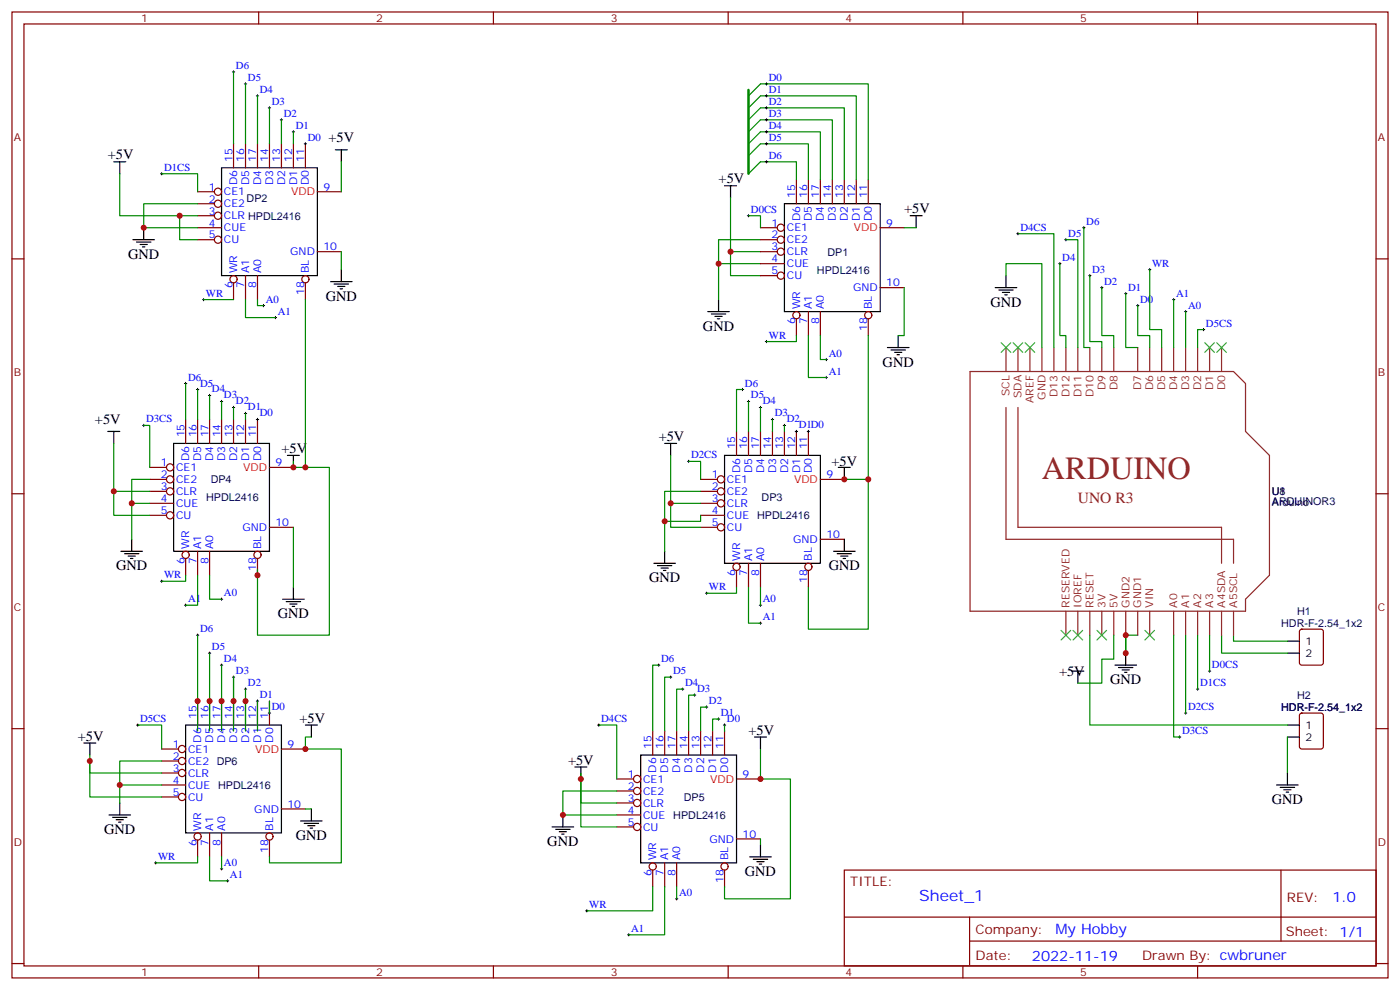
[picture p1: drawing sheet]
<svg xmlns="http://www.w3.org/2000/svg" width="412mm" height="292mm" viewBox="0 0 412 292" stroke-linecap="round" stroke-linejoin="round" font-family="sans-serif">
<g fill="none" stroke="#870000" stroke-width=".35">
<path d="M3.5 3.5h405.4v284.4h-405.4zM7.1 7.1h398.2v277.2h-398.2zM76.2 3.5v3.6M145.3 3.5v3.6M214.5 3.5v3.6M283.6 3.5v3.6M352.8 3.5v3.6M58.2 56.4h4.9M58.2 60h4.9M68.8 42.3v7.1M72.3 42.3v7.1M75.8 42.3v7.1"/>
<path d="M79.4 42.3v7.1M82.9 42.3v7.1M86.4 42.3v7.1M90 42.3v7.1M93.5 56.4h7M234.6 52.9v7.1M238.1 52.9v7.1M241.7 52.9v7.1M245.2 52.9v7.1M248.7 52.9v7.1M252.2 52.9v7.1M255.8 52.9v7.1"/>
<path d="M3.5 76.2h3.6M58.2 63.5h4.9M58.2 67h7.1M58.2 70.6h4.9M93.5 74.1h7M224 74.1h5M224 67h5M224 70.6h5M224 77.6h7.1M259.3 67h7M405.3 76.2h3.6M68.8 83.3v4.9"/>
<path d="M72.3 81.1v7.1M75.8 81.1v7.1M90 83.3v4.9M224 81.1h5M234.6 93.8v5M238.1 91.7v7.1M241.7 91.7v7.1M255.8 93.8v5M259.3 84.7h7M44.1 137.6h4.9M54.7 123.5v7M58.2 123.5v7"/>
<path d="M61.7 123.5v7M65.3 123.5v7M68.8 123.5v7M72.3 123.5v7M75.8 123.5v7M79.4 137.6h7M217 127v7.1M220.5 127v7.1M224 127v7.1M227.5 127v7.1M231.1 127v7.1M234.6 127v7.1"/>
<path d="M238.1 127v7.1M3.5 145.3h3.6M44.1 141.1h4.9M44.1 144.6h4.9M44.1 148.2h7.1M44.1 151.7h4.9M79.4 155.2h7M206.4 141.1h4.9M206.4 144.6h4.9M206.4 148.2h4.9M206.4 151.7h7M206.4 155.2h4.9"/>
<path d="M241.7 141.1h7M241.7 158.8h7M405.3 145.3h3.6M54.7 164.4v4.9M58.2 162.3v7M61.7 162.3v7M75.8 164.4v4.9M217 167.9v5M220.5 165.8v7.1M224 165.8v7.1M238.1 167.9v5M383 185.4l.5-.2h5.6l.7 .4v9.5l-.4 .6-5.9 .1-.7-.5v-9.4z"/>
<path d="M3.5 214.5h3.6M58.2 206.4v7M61.7 206.4v7M65.3 206.4v7M68.8 206.4v7M72.3 206.4v7M75.8 206.4v7M79.4 206.4v7M192.3 215.2v7.1M195.8 215.2v7.1M199.3 215.2v7.1M202.8 215.2v7.1"/>
<path d="M206.4 215.2v7.1M209.9 215.2v7.1M213.4 215.2v7.1M383 210.1l.5-.2h5.6l.7 .4v9.5l-.4 .6-5.9 .1-.7-.5v-9.4zM405.3 214.5h3.6M47.6 220.5h5M47.6 224h5M47.6 227.5h5M47.6 231.1h7.1M47.6 234.6h5M82.9 220.5h7.1M82.9 238.1h7.1"/>
<path d="M181.7 229.3h4.9M181.7 232.8h4.9M181.7 236.4h4.9M181.7 239.9h7M217 229.3h7M58.2 247.3v4.9M61.7 245.2v7M65.3 245.2v7M79.4 247.3v4.9M181.7 243.4h4.9M192.3 256.1v5M195.8 254v7.1"/>
<path d="M199.3 254v7.1M213.4 256.1v5M217 246.9h7M248.7 256.1h156.6v28.2h-156.6zM377.3 256.1v20.9M248.7 270h156.5M285.6 277h119.6M285.6 270v14.1M3.5 283.6h3.6M76.2 284.3v3.6M145.3 284.3v3.6M214.5 284.3v3.6"/>
<path d="M283.6 284.3v3.6M352.8 284.3v3.6M405.3 283.6h3.6"/>
<circle cx="64.2" cy="56.4" r="1.06"/>
<circle cx="64.2" cy="60" r="1.06"/>
<circle cx="64.2" cy="63.5" r="1.06"/>
<circle cx="64.2" cy="70.6" r="1.06"/>
<circle cx="230" cy="67" r="1.06"/>
<circle cx="230" cy="74.1" r="1.06"/>
<circle cx="230" cy="70.6" r="1.06"/>
<circle cx="68.8" cy="82.2" r="1.06"/>
<circle cx="90" cy="82.2" r="1.06"/>
<circle cx="230" cy="81.1" r="1.06"/>
<circle cx="234.6" cy="92.8" r="1.06"/>
<circle cx="255.8" cy="92.8" r="1.06"/>
<circle cx="50.1" cy="137.6" r="1.06"/>
<circle cx="50.1" cy="141.1" r="1.06"/>
<circle cx="50.1" cy="151.7" r="1.06"/>
<circle cx="50.1" cy="144.6" r="1.06"/>
<circle cx="212.4" cy="144.6" r="1.06"/>
<circle cx="212.4" cy="141.1" r="1.06"/>
<circle cx="212.4" cy="148.2" r="1.06"/>
<circle cx="212.4" cy="155.2" r="1.06"/>
<circle cx="54.7" cy="163.3" r="1.06"/>
<circle cx="75.8" cy="163.3" r="1.06"/>
<circle cx="217" cy="166.9" r="1.06"/>
<circle cx="238.1" cy="166.9" r="1.06"/>
<circle cx="53.6" cy="234.6" r="1.06"/>
<circle cx="53.6" cy="220.5" r="1.06"/>
<circle cx="53.6" cy="224" r="1.06"/>
<circle cx="53.6" cy="227.5" r="1.06"/>
<circle cx="187.7" cy="236.4" r="1.06"/>
<circle cx="187.7" cy="232.8" r="1.06"/>
<circle cx="187.7" cy="229.3" r="1.06"/>
<circle cx="58.2" cy="246.2" r="1.06"/>
<circle cx="79.4" cy="246.2" r="1.06"/>
<circle cx="187.7" cy="243.4" r="1.06"/>
<circle cx="192.3" cy="255.1" r="1.06"/>
<circle cx="213.4" cy="255.1" r="1.06"/>
</g>
<g fill="none" stroke="#000" stroke-width=".35">
<path d="M33.5 47.6h3.5M35.3 47.6v3.6M65.3 49.4h28.2v31.7h-28.2zM98.8 44.1h3.5M100.5 44.1v3.5M213.4 54.7h3.6M215.2 54.7v3.5M231.1 60h28.2v31.7h-28.2zM39.2 70.6h6.3M40.2 71.3h4.2M41.3 72h2.1M42 72.7h.7"/>
<path d="M42.3 67v3.6M100.5 79.4v3.5M268.1 63.5h3.5M269.9 63.5v3.5M97.4 82.9h6.3M98.4 83.6h4.3M99.5 84.3h2.1M100.2 85h.7M208.5 91.7h6.3M209.5 92.4h4.3M210.6 93.1h2.1M211.3 93.8h.7"/>
<path d="M211.7 88.2v3.5M264.6 98.8v3.5M293.2 84.7h6.3M294.2 85.4h4.2M295.3 86.1h2.1M296 86.8h.7M296.3 81.1v3.6M261.4 102.3h6.4M262.5 103h4.2M263.5 103.7h2.1M264.2 104.4h.7M31.7 127h3.6"/>
<path d="M33.5 127v3.5M51.2 130.5h28.2v31.8h-28.2zM84.7 134.1h3.5M86.4 134.1v3.5M195.8 130.5h3.5M197.6 130.5v3.6M213.4 134.1h28.3v31.7h-28.3zM246.9 137.6h3.6M248.7 137.6v3.5M38.8 158.8v3.5M248.7 158.8v3.5M35.6 162.3h6.4"/>
<path d="M36.7 163h4.2M37.7 163.7h2.2M38.5 164.4h.7M83.3 176.4h6.3M84.3 177.1h4.2M85.4 177.8h2.1M86.1 178.5h.7M86.4 172.9v3.5M192.6 165.8h6.4M193.7 166.5h4.2M194.7 167.2h2.1M195.4 167.9h.7"/>
<path d="M195.8 162.3v3.5M245.5 162.3h6.4M246.6 163h4.2M247.6 163.7h2.2M248.4 164.4h.7M315.7 197.6h3.6M317.5 197.6v3.5M328.4 195.8h6.4M329.5 196.5h4.2M330.6 197.2h2.1M331.3 197.9h.7M331.6 192.3v3.5"/>
<path d="M379.2 188.7h3.6M379.2 192.3h3.6M24.7 218.7h3.5M26.5 218.7v3.6M54.7 213.4h28.2v31.8h-28.2zM90 213.4h3.5M91.7 213.4v3.6M222.2 217h3.6M224 217v3.5M379.2 217h3.6M379.2 213.4h3.6M32.1 239.9h6.4"/>
<path d="M35.3 236.4v3.5M91.7 238.1v3.6M165.8 239.9v3.5M169.3 225.8h3.6M171.1 225.8v3.5M188.7 222.3h28.3v31.7h-28.3zM376.1 231.1h6.3M377.1 231.8h4.3M378.2 232.5h2.1M378.9 233.2h.7M379.2 227.5v3.6M33.2 240.6h4.2"/>
<path d="M34.2 241.3h2.1M34.9 242h.7M88.5 241.7h6.4M89.6 242.4h4.2M90.7 243.1h2.1M91.4 243.8h.7M162.6 243.4h6.4M163.7 244.1h4.2M164.7 244.8h2.2M165.5 245.5h.7M220.8 252.2h6.4M221.9 252.9h4.2"/>
<path d="M223 253.6h2.1M223.7 254.4h.7M224 248.7v3.5"/>
</g>
<g fill="none" stroke="#008700" stroke-width=".35">
<path d="M68.8 21.2v21.1M72.3 24.7v17.6M75.8 28.2v14.1M79.4 31.8v10.5M82.9 35.3v7M86.4 38.8v3.5M220.5 28.2l3.5-3.5h31.8v28.2M220.5 31.8l3.5-3.6h28.2v24.7M220.5 35.3l3.5-3.5h24.7v21.1M220.5 38.8l3.5-3.5h21.2v17.6M35.3 51.2v12.3h22.9M47.6 51.2h10.6v5.2"/>
<path d="M58.2 60h-15.9v7h15.9M100.5 47.6v8.8M215.2 58.2v15.9h8.8M220.5 42.3l3.5-3.5h17.7v14.1M220.5 45.9l3.5-3.6h14.1v10.6M220.5 51.2l3.5-3.6h10.6v5.3M52.9 63.5v7.1h5.3M100.5 74.1v5.3M211.7 77.6h12.3M215.2 74.1v7h8.8M220.5 63.5h3.5v3.5M224 70.6h-12.3v17.6"/>
<path d="M266.3 67h3.6M299.9 68.8h10.5v33.5M312.2 77.6v21.2h1.8v3.5M314 70.6h3.5v31.7M319.3 67v35.3h1.7M338.7 79.4v17.6h3.5v5.3M60 88.2h8.8M72.3 88.2v5.3h8.8M75.8 88.2v1.8h1.8M90 88.2v49.4h-3.6v-1.8M234.6 98.8v1.7h-8.8M238.1 98.8v12.3h5.3"/>
<path d="M241.7 98.8v7h1.7M255.8 98.8v42.3h-7.1M266.3 84.7v14.1h-1.7M296.3 81.1v-3.5h10.6v24.7M321 81.1v19.4h3.6v1.8M324.6 84.7v14.1h3.5v3.5M331.6 86.4v15.9h3.5M335.1 90v8.8h3.6v3.5M345.7 88.2v14.1M349.2 91.7v10.6M354.5 97h-1.7v5.3M54.7 112.9v10.6"/>
<path d="M58.2 114.7v8.8M61.7 116.4v7.1M65.3 118.2v5.3M68.8 119.9v3.6M218.7 114.7h-1.7v12.3M220.5 118.2v8.8M224 119.9v7.1M33.5 130.5v14.1h10.6M42.3 125.2h1.8v12.4M72.3 121.7v1.8M90 137.6h7v49.4h-21.2v-19.4M197.6 134.1v14.1h8.8"/>
<path d="M202.8 135.8h3.6v5.3M227.5 123.5v3.5M231.1 125.2v1.8M33.5 144.6v7.1h10.6M38.8 148.2h5.3M44.1 141.1h-5.3v17.7M86.4 155.2v17.7M197.6 148.2v7h8.8M206.4 144.6h-10.6v17.7M206.4 151.7v1.8h-10.6M255.8 141.1v44.1h-17.7v-12.3M54.7 169.3v1.8h-7.1"/>
<path d="M58.2 169.3v8.9h-3.5M61.7 169.3v7.1h3.6M217 172.9v1.7h-8.9M220.5 172.9v10.5h3.5M224 172.9v5.3M58.2 187v28.2M61.7 192.3v22.9M65.3 195.8v19.4M68.8 199.3v15.9M194 195.8h-1.7v19.4M197.6 199.3h-1.8v15.9M321 187v26.4h58.2"/>
<path d="M328.1 187v7h-3.5v7.1h-7.1M331.6 187v5.3v-5.3h3.5M345.7 187v30h1.8M349.2 187v22.9M352.8 187v15.8M356.3 187v10.6M359.8 187v5.3h19.4M363.4 187v1.7h15.8M40.6 213.4h7v7.1M72.3 202.8v12.4M75.8 206.4v8.8M79.4 206.4v3.5"/>
<path d="M91.7 217h-1.7v3.5h10.5v33.5h-21.1v-1.8M176.4 213.4h5.3v15.9M201.1 202.8h-1.8v12.4M204.6 204.6h-1.8v10.6M208.1 208.1h-1.7v7.1M211.7 211.7h-1.8v3.5M213.4 213.4v1.8M379.2 217v10.5M26.5 222.3v5.2h21.1M26.5 224v10.6h21.1M47.6 231.1h-12.3v5.3M47.6 224h-12.3v7.1"/>
<path d="M90 238.1h1.7M171.1 229.3v7.1h10.6M171.1 227.5v15.9h10.6M181.7 232.8h-15.9v7.1h15.9M224 220.5v8.8h8.8v35.3h-19.4v-3.5M58.2 252.2v1.8h-12.3M61.7 252.2v7.1h5.3M65.3 252.2v3.6M224 246.9v1.8M192.3 261.1v7h-19.4M195.8 261.1v14.1h-10.6M199.3 261.1v3.5"/>
</g>
<g fill="none" stroke="#8c2424" stroke-width=".35">
<path d="M285.8 109.4h77.6l3.5 3.5v14.1l7 7.1v35.2l-7 7.1v3.5h-81.1zM296.3 102.3v7.1M296.3 119.9v38.9h67.1v7M299.9 102.3v7.1M299.9 119.9v35.3h59.9v10.6M303.4 102.3v7.1M306.9 102.3v7.1M310.4 102.3v7.1M314 102.3v7.1M317.5 102.3v7.1M321 102.3v7.1M324.6 102.3v7.1"/>
<path d="M328.1 102.3v7.1M335.1 102.3v7.1M338.7 102.3v7.1M342.2 102.3v7.1M345.7 102.3v7.1M349.2 102.3v7.1M352.8 102.3v7.1M356.3 102.3v7.1M359.8 102.3v7.1M314 179.9v7.1M317.5 179.9v7.1M321 179.9v7.1"/>
<path d="M324.6 179.9v7.1M328.1 179.9v7.1M331.6 179.9v7.1M335.1 179.9v7.1M338.7 179.9v7.1M345.7 179.9v7.1M349.2 179.9v7.1M352.8 179.9v7.1M356.3 179.9v7.1M359.8 179.9v7.1M363.4 179.9v7.1"/>
</g>
<g fill="none" stroke="#3c3" stroke-width=".35">
<path d="M294.9 100.9l2.8 2.8M297.7 100.9l-2.8 2.8M298.4 100.9l2.9 2.8M301.3 100.9l-2.9 2.8M302 100.9l2.8 2.8M304.8 100.9l-2.8 2.8M354.9 100.9l2.8 2.8M357.7 100.9l-2.8 2.8M358.4 100.9l2.8 2.8M361.2 100.9l-2.8 2.8M312.6 185.6l2.8 2.8M315.4 185.6l-2.8 2.8"/>
<path d="M316.1 185.6l2.8 2.8M318.9 185.6l-2.8 2.8M323.1 185.6l2.9 2.8M326 185.6l-2.9 2.8M337.3 185.6l2.8 2.8M340.1 185.6l-2.8 2.8"/>
</g>
<g fill="none" stroke="#000" stroke-width=".29">
<path d="M68.4 21.2h.7M68.8 20.8v.7M72 24.7h.7M72.3 24.3v.7M75.5 28.2h.7M75.8 27.9v.7M79 31.8h.7M79.4 31.4v.7M82.5 35.3h.8M82.9 34.9v.7M86.1 38.8h.7M86.4 38.5v.7"/>
<path d="M225.4 38.8h.7M225.4 35.3h.7M225.4 31.8h.7M225.4 28.2h.7M225.4 24.7h.7M225.8 24.3v.7M225.8 27.9v.7M225.8 31.4v.7M225.8 34.9v.7M225.8 38.5v.7M47.3 51.2h.7M47.6 50.8v.7"/>
<path d="M89.6 42.3h.7M90 42v.7M225.4 42.3h.7M225.4 47.6h.7M225.8 42v.7M225.8 47.3v.7M220.1 63.5h.7M220.5 63.1v.8M299.5 68.8h.7M299.9 68.4v.7M311.9 77.6h.7M312.2 77.3v.7"/>
<path d="M313.6 70.6h.7M314 70.2v.7M318.9 67h.7M319.3 66.7v.7M338.3 79.4h.7M338.7 79v.7M59.6 88.2h.7M60 87.8v.7M77.3 90h.7M77.6 89.6v.7M80.8 93.5h.7M81.1 93.1v.7"/>
<path d="M320.7 81.1h.7M321 80.8v.7M324.2 84.7h.7M324.6 84.3v.7M331.3 86.4h.7M331.6 86.1v.7M334.8 90h.7M335.1 89.6v.7M345.4 88.2h.7M345.7 87.8v.7M348.9 91.7h.7M349.2 91.4v.7"/>
<path d="M354.2 97h.7M354.5 96.7v.7M54.3 112.9h.7M54.7 112.5v.7M57.9 114.7h.7M58.2 114.3v.7M61.4 116.4h.7M61.7 116.1v.7M64.9 118.2h.7M65.3 117.8v.7M68.4 119.9h.7M68.8 119.6v.7"/>
<path d="M218.4 114.7h.7M218.7 114.3v.7M220.1 118.2h.7M220.5 117.8v.7M223.7 119.9h.7M224 119.6v.7M225.4 100.5h.7M225.8 100.2v.7M243.1 105.8h.7M243.1 111.1h.7M243.4 105.5v.7M243.4 110.8v.7"/>
<path d="M42 125.2h.7M42.3 124.9v.7M72 121.7h.7M72.3 121.4v.7M75.5 123.5h.7M75.8 123.1v.7M202.5 135.8h.7M202.8 135.5v.7M227.2 123.5h.7M227.5 123.1v.7M230.7 125.2h.7M231.1 124.9v.7"/>
<path d="M234.2 127h.7M234.6 126.6v.8M237.8 127h.7M238.1 126.6v.8M47.3 171.1h.7M47.6 170.7v.8M54.3 178.2h.7M54.7 177.8v.7M64.9 176.4h.7M65.3 176v.7M207.8 174.6h.7M208.1 174.3v.7"/>
<path d="M223.7 178.2h.7M224 177.8v.7M57.9 187h.7M58.2 186.6v.7M61.4 192.3h.7M61.7 191.9v.7M64.9 195.8h.7M65.3 195.4v.7M68.4 199.3h.7M68.8 199v.7M193.7 195.8h.7M194 195.4v.7"/>
<path d="M197.2 199.3h.7M197.6 199v.7M223.7 183.4h.7M224 183.1v.7M356 197.6h.7M356.3 197.2v.7M40.2 213.4h.7M40.6 213.1v.7M72 202.8h.7M72.3 202.5v.7M75.5 206.4h.7M75.8 206v.7"/>
<path d="M79 209.9h.7M79.4 209.6v.7M176 213.4h.7M176.4 213.1v.7M200.7 202.8h.7M201.1 202.5v.7M204.3 204.6h.7M204.6 204.3v.7M207.8 208.1h.7M208.1 207.8v.7M211.3 211.7h.7M211.7 211.3v.7"/>
<path d="M213.1 213.4h.7M213.4 213.1v.7M347.1 217h.7M347.5 216.6v.7M348.9 209.9h.7M349.2 209.6v.7M352.4 202.8h.7M352.8 202.5v.7M45.5 254h.7M45.9 253.6v.8M64.9 255.8h.7M65.3 255.4v.7"/>
<path d="M66.7 259.3h.7M67 258.9v.7M172.5 268.1h.7M172.9 267.8v.7M184.9 275.2h.7M185.2 274.8v.7M199 264.6h.7M199.3 264.2v.7"/>
</g>
<path d="M220.5 26.5v24.7" fill="none" stroke="#008700" stroke-width=".71"/>
<g fill="#c00">
<circle cx="42.3" cy="67" r=".88"/>
<circle cx="195.8" cy="153.5" r=".88"/>
<circle cx="52.9" cy="63.5" r=".88"/>
<circle cx="26.5" cy="224" r=".88"/>
<circle cx="215.2" cy="74.1" r=".88"/>
<circle cx="211.7" cy="77.6" r=".88"/>
<circle cx="33.5" cy="144.6" r=".88"/>
<circle cx="38.8" cy="148.2" r=".88"/>
<circle cx="171.1" cy="229.3" r=".88"/>
<circle cx="248.7" cy="141.1" r=".88"/>
<circle cx="68.8" cy="206.4" r=".88"/>
<circle cx="61.7" cy="206.4" r=".88"/>
<circle cx="65.3" cy="206.4" r=".88"/>
<circle cx="72.3" cy="206.4" r=".88"/>
<circle cx="58.2" cy="206.4" r=".88"/>
<circle cx="331.6" cy="187" r=".88"/>
<circle cx="331.6" cy="192.3" r=".88"/>
<circle cx="197.6" cy="148.2" r=".88"/>
<circle cx="165.8" cy="239.9" r=".88"/>
<circle cx="86.4" cy="137.6" r=".88"/>
<circle cx="90" cy="137.6" r=".88"/>
<circle cx="75.8" cy="169.3" r=".88"/>
<circle cx="90" cy="220.5" r=".88"/>
<circle cx="224" cy="229.3" r=".88"/>
<circle cx="255.8" cy="141.1" r=".88"/>
<circle cx="35.3" cy="231.1" r=".88"/>
</g>
<text font-size="9.5" fill="#8d2323" x="306.9" y="141.1">ARDUINO</text>
<text font-size="4.6" fill="#8d2323" x="317.5" y="148.2">UNO R3</text>
<text font-size="4.6" fill="#00f" x="270.8" y="265.1">Sheet_1</text>
<g font-size="4.2">
<text x="96.7" y="41.9">+5V</text>
<text x="31.7" y="46.9">+5V</text>
<text x="211.7" y="54">+5V</text>
<text x="266.3" y="62.8">+5V</text>
<text x="37.7" y="76.2">GND</text>
<text x="96" y="88.5">GND</text>
<text x="291.7" y="90.3">GND</text>
<text x="207.1" y="97.4">GND</text>
<text x="260" y="107.9">GND</text>
<text x="28" y="124.8">+5V</text>
<text x="194" y="129.8">+5V</text>
<text x="82.9" y="133.4">+5V</text>
<text x="244.9" y="137.1">+5V</text>
<text x="34.2" y="167.9">GND</text>
<text x="244.1" y="167.9">GND</text>
<text x="191.2" y="171.5">GND</text>
<text x="81.8" y="182">GND</text>
<text x="312" y="199">+5V</text>
<text x="327" y="201.4">GND</text>
<text x="88.2" y="212.7">+5V</text>
<text x="22.9" y="218">+5V</text>
<text x="220.5" y="216.3">+5V</text>
<text x="167.3" y="225.3">+5V</text>
<text x="374.6" y="236.7">GND</text>
<text x="30.7" y="245.5">GND</text>
<text x="87.1" y="247.3">GND</text>
<text x="161.2" y="249.1">GND</text>
<text x="219.4" y="257.9">GND</text>
</g>
<g font-size="4.2" fill="#00f">
<text x="392.5" y="265.4">1.0</text>
<text x="310.9" y="274.9">My Hobby</text>
<text x="304" y="282.7">2022-11-19</text>
</g>
<g font-size="3.9" fill="#800">
<text x="250.5" y="260.7">TITLE:</text>
<text x="379.1" y="265.4">REV:</text>
<text x="287.4" y="274.9">Company:</text>
<text x="378.7" y="275.5">Sheet: 1/1</text>
<text x="287.4" y="282.6">Date:</text>
<text x="336.4" y="282.7">Drawn By: cwbruner</text>
</g>
<g font-size="3.2" fill="#800">
<text x="41.6" y="6.5">1</text>
<text x="110.8" y="6.5">2</text>
<text x="179.9" y="6.5">3</text>
<text x="249.1" y="6.5">4</text>
<text x="318.2" y="6.5">5</text>
<text x="4.1" y="41.6">A</text>
<text x="405.9" y="41.6">A</text>
<text x="4.1" y="110.8">B</text>
<text x="405.9" y="110.8">B</text>
<text x="4.1" y="179.9">C</text>
<text x="405.9" y="179.9">C</text>
<text x="4.1" y="249.1">D</text>
<text x="405.9" y="249.1">D</text>
<text x="41.6" y="287.3">1</text>
<text x="110.8" y="287.3">2</text>
<text x="179.9" y="287.3">3</text>
<text x="249.1" y="287.3">4</text>
<text x="318.2" y="287.3">5</text>
</g>
<g font-size="3.2" fill="#00f">
<text x="69.5" y="20.3">D6</text>
<text x="73" y="23.8">D5</text>
<text x="226.5" y="23.8">D0</text>
<text x="76.6" y="27.3">D4</text>
<text x="226.5" y="27.3">D1</text>
<text x="80.1" y="30.9">D3</text>
<text x="83.6" y="34.4">D2</text>
<text x="226.5" y="30.9">D2</text>
<text x="226.5" y="34.4">D3</text>
<text x="87.1" y="37.9">D1</text>
<text x="90.7" y="41.5">D0</text>
<text x="226.5" y="37.9">D4</text>
<text x="226.5" y="41.5">D5</text>
<text x="68.4" y="47.6" transform="rotate(-90 68.4 47.6)">15</text>
<text x="72" y="47.6" transform="rotate(-90 72 47.6)">16</text>
<text x="75.5" y="47.6" transform="rotate(-90 75.5 47.6)">17</text>
<text x="79" y="47.6" transform="rotate(-90 79 47.6)">14</text>
<text x="82.5" y="47.6" transform="rotate(-90 82.5 47.6)">13</text>
<text x="86.1" y="47.6" transform="rotate(-90 86.1 47.6)">12</text>
<text x="89.6" y="47.6" transform="rotate(-90 89.6 47.6)">11</text>
<text x="226.5" y="46.7">D6</text>
<text x="48.3" y="50.3">D1CS</text>
<text x="61.5" y="56.1">1</text>
<text x="61.5" y="59.6">2</text>
<text x="66" y="57.5">CE1</text>
<text x="69.8" y="54.6" transform="rotate(-90 69.8 54.6)">D6</text>
<text x="73.4" y="54.6" transform="rotate(-90 73.4 54.6)">D5</text>
<text x="76.9" y="54.6" transform="rotate(-90 76.9 54.6)">D4</text>
<text x="80.4" y="54.6" transform="rotate(-90 80.4 54.6)">D3</text>
<text x="84" y="54.6" transform="rotate(-90 84 54.6)">D2</text>
<text x="87.5" y="54.6" transform="rotate(-90 87.5 54.6)">D1</text>
<text x="91" y="54.6" transform="rotate(-90 91 54.6)">D0</text>
<text x="95.2" y="56.1">9</text>
<text x="234.2" y="58.2" transform="rotate(-90 234.2 58.2)">15</text>
<text x="237.8" y="58.2" transform="rotate(-90 237.8 58.2)">16</text>
<text x="241.3" y="58.2" transform="rotate(-90 241.3 58.2)">17</text>
<text x="244.8" y="58.2" transform="rotate(-90 244.8 58.2)">14</text>
<text x="248.4" y="58.2" transform="rotate(-90 248.4 58.2)">13</text>
<text x="251.9" y="58.2" transform="rotate(-90 251.9 58.2)">12</text>
<text x="255.4" y="58.2" transform="rotate(-90 255.4 58.2)">11</text>
<text x="61.5" y="63.1">3</text>
<text x="66" y="61">CE2</text>
<text x="66" y="64.6">CLR HPDL2416</text>
<text x="221.2" y="62.6">D0CS</text>
<text x="235.7" y="65.1" transform="rotate(-90 235.7 65.1)">D6</text>
<text x="239.2" y="65.1" transform="rotate(-90 239.2 65.1)">D5</text>
<text x="242.7" y="65.1" transform="rotate(-90 242.7 65.1)">D4</text>
<text x="246.2" y="65.1" transform="rotate(-90 246.2 65.1)">D3</text>
<text x="249.8" y="65.1" transform="rotate(-90 249.8 65.1)">D2</text>
<text x="253.3" y="65.1" transform="rotate(-90 253.3 65.1)">D1</text>
<text x="256.8" y="65.1" transform="rotate(-90 256.8 65.1)">D0</text>
<text x="61.5" y="66.7">4</text>
<text x="61.5" y="70.2">5</text>
<text x="66" y="68.1">CUE</text>
<text x="66" y="71.6">CU</text>
<text x="227.3" y="66.7">1</text>
<text x="227.3" y="70.2">2</text>
<text x="231.8" y="68.1">CE1</text>
<text x="231.8" y="71.6">CE2</text>
<text x="261.1" y="66.7">9</text>
<text x="300.6" y="67.9">D4CS</text>
<text x="314.7" y="69.7">D5</text>
<text x="320" y="66.1">D6</text>
<text x="85.5" y="75.1">GND</text>
<text x="95.2" y="73.7">10</text>
<text x="227.3" y="73.7">3</text>
<text x="227.3" y="77.3">4</text>
<text x="231.8" y="75.1">CLR</text>
<text x="312.9" y="76.7">D4</text>
<text x="69.8" y="80.4" transform="rotate(-90 69.8 80.4)">WR</text>
<text x="73.4" y="80.4" transform="rotate(-90 73.4 80.4)">A1</text>
<text x="76.9" y="80.4" transform="rotate(-90 76.9 80.4)">A0</text>
<text x="91" y="80.4" transform="rotate(-90 91 80.4)">BL</text>
<text x="227.3" y="80.8">5</text>
<text x="231.8" y="78.7">CUE</text>
<text x="231.8" y="82.2">CU</text>
<text x="321.7" y="80.3">D3</text>
<text x="325.3" y="83.8">D2</text>
<text x="339.4" y="78.5">WR</text>
<text x="60.7" y="87.3">WR</text>
<text x="68.4" y="84.9" transform="rotate(-90 68.4 84.9)">6</text>
<text x="72" y="84.9" transform="rotate(-90 72 84.9)">7</text>
<text x="75.5" y="84.9" transform="rotate(-90 75.5 84.9)">8</text>
<text x="78.3" y="89.1">A0</text>
<text x="89.6" y="86.9" transform="rotate(-90 89.6 86.9)">18</text>
<text x="251.3" y="85.7">GND</text>
<text x="261.1" y="84.3">10</text>
<text x="332.3" y="85.5">D1</text>
<text x="335.8" y="89.1">D0</text>
<text x="346.4" y="87.3">A1</text>
<text x="81.8" y="92.6">A1</text>
<text x="234.2" y="95.5" transform="rotate(-90 234.2 95.5)">6</text>
<text x="235.7" y="91" transform="rotate(-90 235.7 91)">WR</text>
<text x="237.8" y="95.5" transform="rotate(-90 237.8 95.5)">7</text>
<text x="239.2" y="91" transform="rotate(-90 239.2 91)">A1</text>
<text x="241.3" y="95.5" transform="rotate(-90 241.3 95.5)">8</text>
<text x="242.7" y="91" transform="rotate(-90 242.7 91)">A0</text>
<text x="256.8" y="91" transform="rotate(-90 256.8 91)">BL</text>
<text x="350" y="90.8">A0</text>
<text x="226.5" y="99.7">WR</text>
<text x="255.4" y="97.5" transform="rotate(-90 255.4 97.5)">18</text>
<text x="355.2" y="96.1">D5CS</text>
<text x="244.1" y="105">A0</text>
<text x="55.4" y="112">D6</text>
<text x="58.9" y="113.8">D5</text>
<text x="219.4" y="113.8">D6</text>
<text x="244.1" y="110.2">A1</text>
<text x="62.4" y="115.5">D4</text>
<text x="66" y="117.3">D3</text>
<text x="69.5" y="119.1">D2</text>
<text x="221.2" y="117.3">D5</text>
<text x="224.7" y="119.1">D4</text>
<text x="43" y="124.4">D3CS</text>
<text x="73" y="120.8">D1</text>
<text x="76.6" y="122.6">D0</text>
<text x="228.2" y="122.6">D3</text>
<text x="231.8" y="124.4">D2</text>
<text x="54.3" y="128.8" transform="rotate(-90 54.3 128.8)">15</text>
<text x="57.9" y="128.8" transform="rotate(-90 57.9 128.8)">16</text>
<text x="61.4" y="128.8" transform="rotate(-90 61.4 128.8)">17</text>
<text x="64.9" y="128.8" transform="rotate(-90 64.9 128.8)">14</text>
<text x="68.4" y="128.8" transform="rotate(-90 68.4 128.8)">13</text>
<text x="72" y="128.8" transform="rotate(-90 72 128.8)">12</text>
<text x="75.5" y="128.8" transform="rotate(-90 75.5 128.8)">11</text>
<text x="235.3" y="126.1">D1D0</text>
<text x="47.4" y="137.2">1</text>
<text x="55.7" y="135.7" transform="rotate(-90 55.7 135.7)">D6</text>
<text x="59.3" y="135.7" transform="rotate(-90 59.3 135.7)">D5</text>
<text x="62.8" y="135.7" transform="rotate(-90 62.8 135.7)">D4</text>
<text x="66.3" y="135.7" transform="rotate(-90 66.3 135.7)">D3</text>
<text x="69.8" y="135.7" transform="rotate(-90 69.8 135.7)">D2</text>
<text x="73.4" y="135.7" transform="rotate(-90 73.4 135.7)">D1</text>
<text x="76.9" y="135.7" transform="rotate(-90 76.9 135.7)">D0</text>
<text x="81.1" y="137.2">9</text>
<text x="203.6" y="134.9">D2CS</text>
<text x="216.6" y="132.3" transform="rotate(-90 216.6 132.3)">15</text>
<text x="220.1" y="132.3" transform="rotate(-90 220.1 132.3)">16</text>
<text x="223.7" y="132.3" transform="rotate(-90 223.7 132.3)">17</text>
<text x="227.2" y="132.3" transform="rotate(-90 227.2 132.3)">14</text>
<text x="230.7" y="132.3" transform="rotate(-90 230.7 132.3)">13</text>
<text x="234.2" y="132.3" transform="rotate(-90 234.2 132.3)">12</text>
<text x="237.8" y="132.3" transform="rotate(-90 237.8 132.3)">11</text>
<text x="47.4" y="140.8">2</text>
<text x="51.9" y="138.6">CE1</text>
<text x="51.9" y="142.2">CE2</text>
<text x="209.6" y="140.8">1</text>
<text x="214.1" y="142.2">CE1</text>
<text x="218" y="139.2" transform="rotate(-90 218 139.2)">D6</text>
<text x="221.5" y="139.2" transform="rotate(-90 221.5 139.2)">D5</text>
<text x="225.1" y="139.2" transform="rotate(-90 225.1 139.2)">D4</text>
<text x="228.6" y="139.2" transform="rotate(-90 228.6 139.2)">D3</text>
<text x="232.1" y="139.2" transform="rotate(-90 232.1 139.2)">D2</text>
<text x="235.7" y="139.2" transform="rotate(-90 235.7 139.2)">D1</text>
<text x="239.2" y="139.2" transform="rotate(-90 239.2 139.2)">D0</text>
<text x="243.4" y="140.8">9</text>
<text x="47.4" y="144.3">3</text>
<text x="47.4" y="147.8">4</text>
<text x="51.9" y="145.7">CLR</text>
<text x="51.9" y="149.2">CUE</text>
<text x="209.6" y="144.3">2</text>
<text x="209.6" y="147.8">3</text>
<text x="214.1" y="145.7">CE2</text>
<text x="214.1" y="149.2">CLR</text>
<text x="47.4" y="151.3">5</text>
<text x="51.9" y="152.8">CU</text>
<text x="81.1" y="154.9">10</text>
<text x="209.6" y="151.3">4</text>
<text x="209.6" y="154.9">5</text>
<text x="214.1" y="152.8">CUE</text>
<text x="55.7" y="161.6" transform="rotate(-90 55.7 161.6)">WR</text>
<text x="59.3" y="161.6" transform="rotate(-90 59.3 161.6)">A1</text>
<text x="62.8" y="161.6" transform="rotate(-90 62.8 161.6)">A0</text>
<text x="71.4" y="156.3">GND</text>
<text x="76.9" y="161.6" transform="rotate(-90 76.9 161.6)">BL</text>
<text x="214.1" y="156.3">CU</text>
<text x="233.7" y="159.8">GND</text>
<text x="243.4" y="158.4">10</text>
<text x="54.3" y="166.1" transform="rotate(-90 54.3 166.1)">6</text>
<text x="57.9" y="166.1" transform="rotate(-90 57.9 166.1)">7</text>
<text x="61.4" y="166.1" transform="rotate(-90 61.4 166.1)">8</text>
<text x="218" y="165.1" transform="rotate(-90 218 165.1)">WR</text>
<text x="221.5" y="165.1" transform="rotate(-90 221.5 165.1)">A1</text>
<text x="225.1" y="165.1" transform="rotate(-90 225.1 165.1)">A0</text>
<text x="239.2" y="165.1" transform="rotate(-90 239.2 165.1)">BL</text>
<text x="48.3" y="170.2">WR</text>
<text x="75.5" y="168.1" transform="rotate(-90 75.5 168.1)">18</text>
<text x="208.8" y="173.7">WR</text>
<text x="216.6" y="169.6" transform="rotate(-90 216.6 169.6)">6</text>
<text x="220.1" y="169.6" transform="rotate(-90 220.1 169.6)">7</text>
<text x="223.7" y="169.6" transform="rotate(-90 223.7 169.6)">8</text>
<text x="237.8" y="171.6" transform="rotate(-90 237.8 171.6)">18</text>
<text x="55.4" y="177.3">A1</text>
<text x="66" y="175.5">A0</text>
<text x="224.7" y="177.3">A0</text>
<text x="224.7" y="182.6">A1</text>
<text x="58.9" y="186.1">D6</text>
<text x="62.4" y="191.4">D5</text>
<text x="66" y="194.9">D4</text>
<text x="194.7" y="194.9">D6</text>
<text x="357" y="196.7">D0CS</text>
<text x="69.5" y="198.4">D3</text>
<text x="73" y="202">D2</text>
<text x="198.3" y="198.4">D5</text>
<text x="201.8" y="202">D4</text>
<text x="205.3" y="203.7">D3</text>
<text x="353.5" y="202">D1CS</text>
<text x="76.6" y="205.5">D1</text>
<text x="80.1" y="209">D0</text>
<text x="208.8" y="207.3">D2</text>
<text x="350" y="209">D2CS</text>
<text x="41.3" y="212.5">D5CS</text>
<text x="57.9" y="211.7" transform="rotate(-90 57.9 211.7)">15</text>
<text x="61.4" y="211.7" transform="rotate(-90 61.4 211.7)">16</text>
<text x="64.9" y="211.7" transform="rotate(-90 64.9 211.7)">17</text>
<text x="68.4" y="211.7" transform="rotate(-90 68.4 211.7)">14</text>
<text x="72" y="211.7" transform="rotate(-90 72 211.7)">13</text>
<text x="75.5" y="211.7" transform="rotate(-90 75.5 211.7)">12</text>
<text x="79" y="211.7" transform="rotate(-90 79 211.7)">11</text>
<text x="177.1" y="212.5">D4CS</text>
<text x="212.4" y="210.8">D1</text>
<text x="214.1" y="212.5">D0</text>
<text x="50.9" y="220.1">1</text>
<text x="55.4" y="221.5">CE1</text>
<text x="59.3" y="218.6" transform="rotate(-90 59.3 218.6)">D6</text>
<text x="62.8" y="218.6" transform="rotate(-90 62.8 218.6)">D5</text>
<text x="66.3" y="218.6" transform="rotate(-90 66.3 218.6)">D4</text>
<text x="69.8" y="218.6" transform="rotate(-90 69.8 218.6)">D3</text>
<text x="73.4" y="218.6" transform="rotate(-90 73.4 218.6)">D2</text>
<text x="76.9" y="218.6" transform="rotate(-90 76.9 218.6)">D1</text>
<text x="80.4" y="218.6" transform="rotate(-90 80.4 218.6)">D0</text>
<text x="84.7" y="220.1">9</text>
<text x="191.9" y="220.5" transform="rotate(-90 191.9 220.5)">15</text>
<text x="195.4" y="220.5" transform="rotate(-90 195.4 220.5)">16</text>
<text x="199" y="220.5" transform="rotate(-90 199 220.5)">17</text>
<text x="202.5" y="220.5" transform="rotate(-90 202.5 220.5)">14</text>
<text x="206" y="220.5" transform="rotate(-90 206 220.5)">13</text>
<text x="209.5" y="220.5" transform="rotate(-90 209.5 220.5)">12</text>
<text x="213.1" y="220.5" transform="rotate(-90 213.1 220.5)">11</text>
<text x="348.2" y="216.1">D3CS</text>
<text x="50.9" y="223.7">2</text>
<text x="50.9" y="227.2">3</text>
<text x="55.4" y="225.1">CE2 DP6</text>
<text x="193.3" y="227.4" transform="rotate(-90 193.3 227.4)">D6</text>
<text x="196.8" y="227.4" transform="rotate(-90 196.8 227.4)">D5</text>
<text x="200.4" y="227.4" transform="rotate(-90 200.4 227.4)">D4</text>
<text x="203.9" y="227.4" transform="rotate(-90 203.9 227.4)">D3</text>
<text x="207.4" y="227.4" transform="rotate(-90 207.4 227.4)">D2</text>
<text x="211" y="227.4" transform="rotate(-90 211 227.4)">D1</text>
<text x="214.5" y="227.4" transform="rotate(-90 214.5 227.4)">D0</text>
<text x="50.9" y="230.7">4</text>
<text x="55.4" y="228.6">CLR</text>
<text x="55.4" y="232.1">CUE</text>
<text x="185" y="229">1</text>
<text x="185" y="232.5">2</text>
<text x="189.4" y="230.4">CE1</text>
<text x="189.4" y="233.9">CE2</text>
<text x="218.7" y="229">9</text>
<text x="50.9" y="234.2">5</text>
<text x="55.4" y="235.7">CU</text>
<text x="74.9" y="239.2">GND</text>
<text x="84.7" y="237.8">10</text>
<text x="185" y="236">3</text>
<text x="185" y="239.5">4</text>
<text x="189.4" y="237.4">CLR</text>
<text x="59.3" y="244.5" transform="rotate(-90 59.3 244.5)">WR</text>
<text x="62.8" y="244.5" transform="rotate(-90 62.8 244.5)">A1</text>
<text x="66.3" y="244.5" transform="rotate(-90 66.3 244.5)">A0</text>
<text x="80.4" y="244.5" transform="rotate(-90 80.4 244.5)">BL</text>
<text x="185" y="243.1">5</text>
<text x="189.4" y="240.9">CUE</text>
<text x="189.4" y="244.5">CU</text>
<text x="57.9" y="249" transform="rotate(-90 57.9 249)">6</text>
<text x="61.4" y="249" transform="rotate(-90 61.4 249)">7</text>
<text x="64.9" y="249" transform="rotate(-90 64.9 249)">8</text>
<text x="79" y="251" transform="rotate(-90 79 251)">18</text>
<text x="209" y="248">GND</text>
<text x="218.7" y="246.6">10</text>
<text x="46.6" y="253.1">WR</text>
<text x="66" y="254.9">A0</text>
<text x="191.9" y="257.8" transform="rotate(-90 191.9 257.8)">6</text>
<text x="193.3" y="253.3" transform="rotate(-90 193.3 253.3)">WR</text>
<text x="195.4" y="257.8" transform="rotate(-90 195.4 257.8)">7</text>
<text x="196.8" y="253.3" transform="rotate(-90 196.8 253.3)">A1</text>
<text x="199" y="257.8" transform="rotate(-90 199 257.8)">8</text>
<text x="200.4" y="253.3" transform="rotate(-90 200.4 253.3)">A0</text>
<text x="214.5" y="253.3" transform="rotate(-90 214.5 253.3)">BL</text>
<text x="67.7" y="258.4">A1</text>
<text x="200" y="263.7">A0</text>
<text x="213.1" y="259.8" transform="rotate(-90 213.1 259.8)">18</text>
<text x="173.6" y="267.2">WR</text>
<text x="185.9" y="274.3">A1</text>
</g>
<g font-size="3.2" fill="#000080">
<text x="72.6" y="59.3">DP2</text>
<text x="243.7" y="75.2">DP1</text>
<text x="240.7" y="80.5">HPDL2416</text>
<text x="62.1" y="142.2">DP4</text>
<text x="60.7" y="147.5">HPDL2416</text>
<text x="224.3" y="147.5">DP3</text>
<text x="374.6" y="148.9">Arduino</text>
<text x="374.6" y="145.7">U1</text>
<text x="374.6" y="148.8">ARDUINOR3</text>
<text x="374.6" y="145.8">U8</text>
<text x="223" y="152.8">HPDL2416</text>
<text x="377.4" y="184.6">HDR-F-2.54_1x2</text>
<text x="382.1" y="181">H1</text>
<text x="377.4" y="209.3">HDR-F-2.54_1x2</text>
<text x="382.1" y="205.7">H2</text>
<text x="64.3" y="232.2">HPDL2416</text>
<text x="201.4" y="235.7">DP5</text>
<text x="198.3" y="241">HPDL2416</text>
</g>
<g font-size="3.2" fill="#f00">
<text x="85.7" y="57.5">VDD</text>
<text x="251.5" y="68.1">VDD</text>
<text x="71.6" y="138.6">VDD</text>
<text x="233.9" y="142.2">VDD</text>
<text x="75.1" y="221.5">VDD</text>
<text x="209.2" y="230.4">VDD</text>
</g>
<g font-size="3.2" fill="#8d2323">
<text x="297.4" y="116.6" transform="rotate(-90 297.4 116.6)">SCL</text>
<text x="300.9" y="117.2" transform="rotate(-90 300.9 117.2)">SDA</text>
<text x="304.4" y="118.6" transform="rotate(-90 304.4 118.6)">AREF</text>
<text x="308" y="117.7" transform="rotate(-90 308 117.7)">GND</text>
<text x="311.5" y="116.9" transform="rotate(-90 311.5 116.9)">D13</text>
<text x="315" y="116.9" transform="rotate(-90 315 116.9)">D12</text>
<text x="318.6" y="116.9" transform="rotate(-90 318.6 116.9)">D11</text>
<text x="322.1" y="116.9" transform="rotate(-90 322.1 116.9)">D10</text>
<text x="325.6" y="114.9" transform="rotate(-90 325.6 114.9)">D9</text>
<text x="329.1" y="114.9" transform="rotate(-90 329.1 114.9)">D8</text>
<text x="336.2" y="114.9" transform="rotate(-90 336.2 114.9)">D7</text>
<text x="339.7" y="114.9" transform="rotate(-90 339.7 114.9)">D6</text>
<text x="343.3" y="114.9" transform="rotate(-90 343.3 114.9)">D5</text>
<text x="346.8" y="114.9" transform="rotate(-90 346.8 114.9)">D4</text>
<text x="350.3" y="114.9" transform="rotate(-90 350.3 114.9)">D3</text>
<text x="353.8" y="114.9" transform="rotate(-90 353.8 114.9)">D2</text>
<text x="357.4" y="114.9" transform="rotate(-90 357.4 114.9)">D1</text>
<text x="360.9" y="114.9" transform="rotate(-90 360.9 114.9)">D0</text>
<text x="315" y="178.9" transform="rotate(-90 315 178.9)">RESERVED</text>
<text x="318.6" y="178.9" transform="rotate(-90 318.6 178.9)">IOREF</text>
<text x="322.1" y="178.9" transform="rotate(-90 322.1 178.9)">RESET</text>
<text x="325.6" y="178.9" transform="rotate(-90 325.6 178.9)">3V</text>
<text x="329.1" y="178.9" transform="rotate(-90 329.1 178.9)">5V</text>
<text x="332.7" y="178.9" transform="rotate(-90 332.7 178.9)">GND2</text>
<text x="336.2" y="178.9" transform="rotate(-90 336.2 178.9)">GND1</text>
<text x="339.7" y="178.9" transform="rotate(-90 339.7 178.9)">VIN</text>
<text x="346.8" y="178.9" transform="rotate(-90 346.8 178.9)">A0</text>
<text x="350.3" y="178.9" transform="rotate(-90 350.3 178.9)">A1</text>
<text x="353.8" y="178.9" transform="rotate(-90 353.8 178.9)">A2</text>
<text x="357.4" y="178.9" transform="rotate(-90 357.4 178.9)">A3</text>
<text x="360.9" y="178.9" transform="rotate(-90 360.9 178.9)">A4SDA</text>
<text x="364.4" y="178.9" transform="rotate(-90 364.4 178.9)">A5SCL</text>
</g>
<g font-size="3.2">
<text x="384.5" y="189.8">1</text>
<text x="384.5" y="193.3">2</text>
<text x="384.5" y="214.5">1</text>
<text x="384.5" y="218">2</text>
</g>
</svg>
